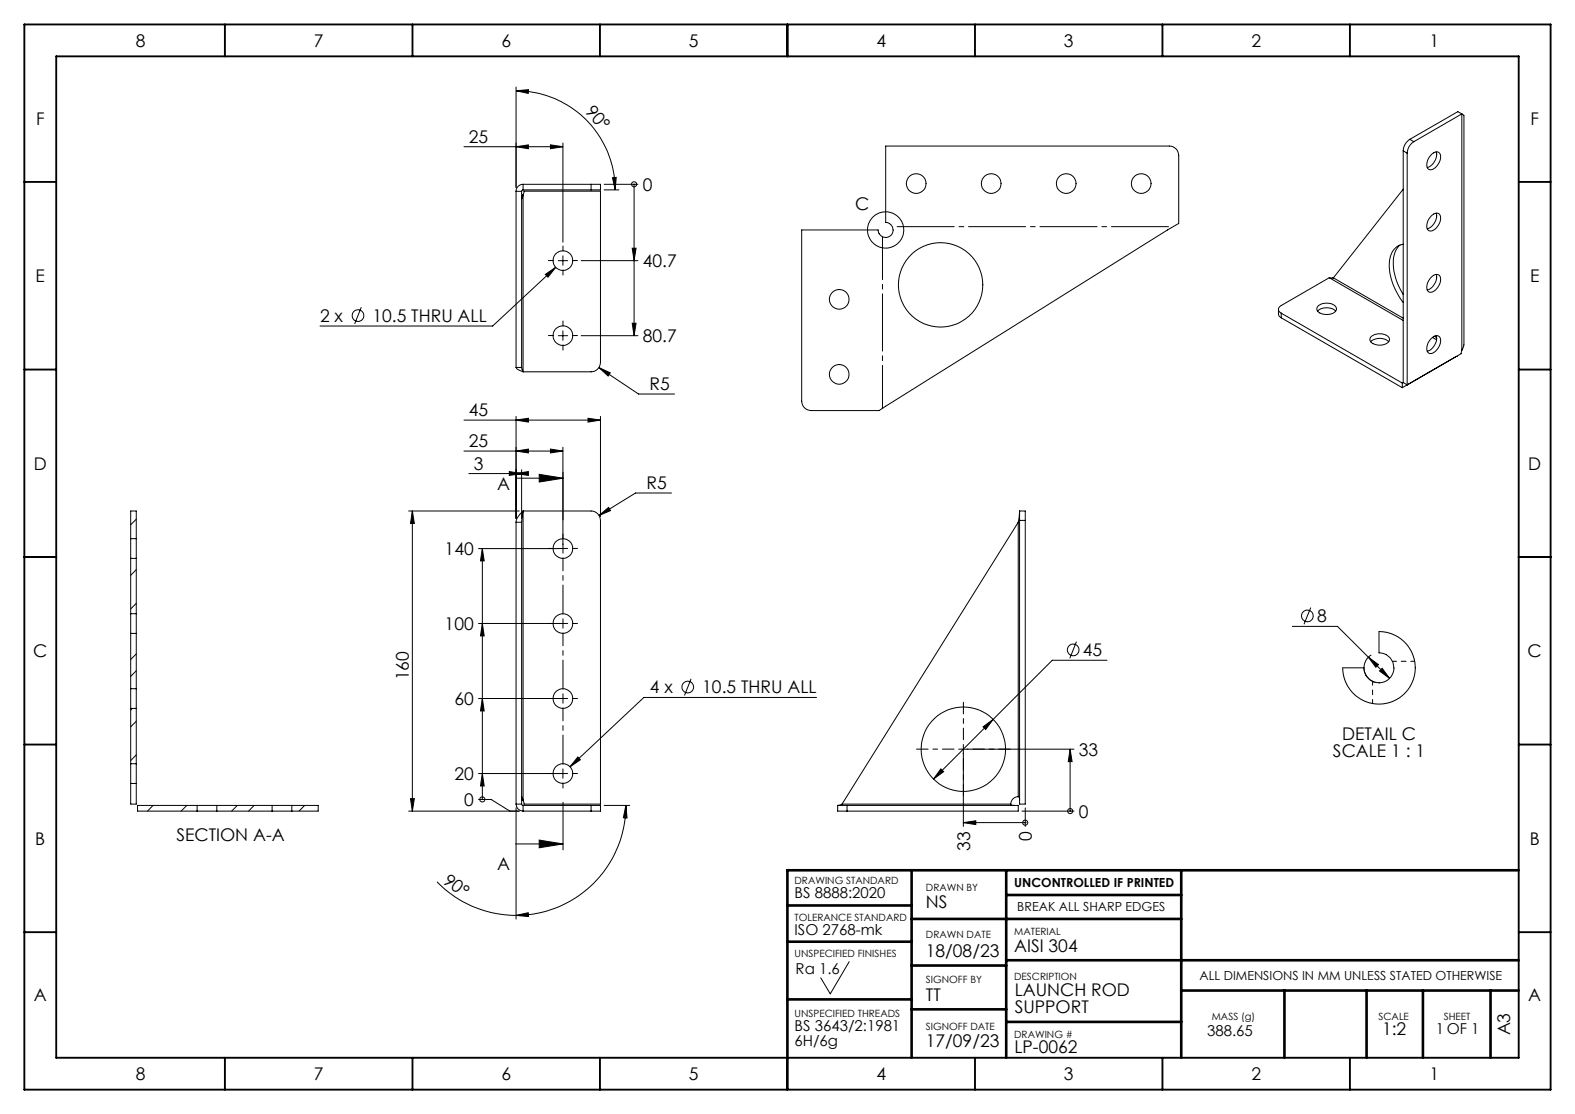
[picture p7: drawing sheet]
<svg xmlns="http://www.w3.org/2000/svg" width="594mm" height="420mm" viewBox="0 0 594 420" stroke-linecap="round" stroke-linejoin="round" font-family="sans-serif">
<g fill="none" stroke="#000" stroke-width=".71">
<path d="M9.2 9.2h575.6v401.7h-575.6zM84.8 9.2v12M155.6 9.2v12M226.3 9.2v12M297 9.2v12M367.7 9.2v12M438.4 9.2v12M509.1 9.2v12M21.2 21.2h551.6v377.6h-551.6zM9.2 68.6h12M572.8 68.6h12M9.2 139.3h12"/>
<path d="M572.8 139.3h12M9.2 210h12M572.8 210h12M9.2 280.7h12M572.8 280.7h12M9.2 351.5h12M572.8 351.5h12M84.8 398.8v12.1M155.6 398.8v12.1M226.3 398.8v12.1M297 398.8v12.1M367.7 398.8v12.1"/>
<path d="M438.4 398.8v12.1M509.1 398.8v12.1"/>
</g>
<g fill="none" stroke="#000" stroke-width=".99">
<path d="M343.8 328.1v70.7M379.5 328.1v70.7M379.5 337.5h66M445.5 328.1v70.7M572.8 328.1h-275.8v70.7M297 341.4h46.8M297 355.1h46.8M343.8 346.5h101.7M297 376.8h46.8M343.8 364.1h35.7M379.5 362.1h193.3M445.5 373.5h127.3"/>
<path d="M484.4 373.5v25.3M515.4 373.5v25.3M536.6 373.5v25.3M562.1 373.5v25.3M343.8 380.6h35.7M379.5 385.3h66"/>
</g>
<g fill="none" stroke="#000" stroke-width=".38">
<path d="M194.6 34.2l4.7-.4-.1 1.4zM194.6 34.2a37.4 37.4 0 0 1 37.4 37.4M194.6 32.8v37.9M175 55.3h37.3M194.6 55.3l4.7-.7v1.5zM207.6 54.6l4.7 .7-4.7 .8zM212.3 53.9v37.4M529.2 56.9l1.5 .9M529.2 56.9v87.3M530.7 57.8v87.3l-1.5-.9M531.7 52.5a5.4 5.4 0 0 0-2.5 4.4M531.7 52.5l1.5 .9"/>
<path d="M533.2 53.4a5.2 5.2 0 0 0-2.5 4.4M539.7 58.4a1.93 1.93 0 0 1 1.8-1.1 1.93 1.93 0 0 1 1.8 1.3 5 5 0 0 1-4.1 5.4 2.59 2.59 0 0 1-.7-3.8zM541.6 57.3a5.2 5.2 0 0 1-3.4 5.9M551.3 43l.8 .6M551.3 43l-18.1 10.4M551.3 43v89.1M551.3 43l-1.5-.9-18.1 10.4M552.1 43.6v86.5M194.6 72.1v66.4M194.6 72.1h2.1M196.7 72.1v66.4M197.3 69.5a2.63 2.63 0 0 0-2.7 2.6"/>
<path d="M197.3 71.6l-.6 .5M197.3 73.5l-.5 1.4M197.3 73.5l.3-1.4h28.9v64.6a3.6 3.6 0 0 1-3.6 3.5h-25.6M197.3 69.5v2.1M197.3 73.5v66.7M197.3 69.5h25.6M197.3 71.6h25.6M197.3 73.5l-.6 .4M222.9 69.5h3.6v2.1h-3.6M222.9 69.5v2.1M227.9 69.5h12.7M227.9 71.6h5.5"/>
<path d="M231 67l1.4-.1-.4 4.7zM239.1 69.5h.1M239.1 69.5v57.1M529.2 71.3l-26.3 33.5M210.5 98.3h3.6M212.3 96.5v3.5M219.2 98.3h21.4M238.4 93.6h1.5l-.8 4.7zM302.4 86.7h28.8a2.83 2.83 0 0 0 2.8 2.8 2.83 2.83 0 0 0 2.9-2.8 2.83 2.83 0 0 0-2.9-2.8v-28.8h107a3.6 3.6 0 0 1 3.5 3.5v25.7l-113 70.5h-25.6a3.6 3.6 0 0 1-3.5-3.5zM528 92.4a10.2 10.2 0 0 0-2.3 9.7l1.1 4 2.4 5M529.2 92.1a6.6 6.6 0 0 0-5.2 7 23.5 23.5 0 0 0 5.2 14.9M539.7 81.5a1.93 1.93 0 0 1 1.8-1.1 1.93 1.93 0 0 1 1.8 1.3 5 5 0 0 1-4.1 5.4 2.59 2.59 0 0 1-.7-3.8z"/>
<path d="M541.6 80.4a5.2 5.2 0 0 1-3.4 5.9M136.3 115.8l-2.5 6.3M205.7 103.5l3.9-2.7-2.9 3.7zM209.6 100.8l-23.8 22.1h-65.1M482.2 116.6v2.2l1 1M483.2 118.1l45.7 26.3M483.2 119.8l45.7 26.4M483.2 118.1v1.7M496.9 117.3a5.2 5.2 0 0 1 6.8 0M497.2 115.2a4.9 4.9 0 0 1 6.8 .8 2.49 2.49 0 0 1-2.9 2.5 3.7 3.7 0 0 1-4.5-2.1zM501.3 104.7l-18.1 10.5a1.52 1.52 0 0 0-1 1.4 1.52 1.52 0 0 0 1 1.5M501.3 104.7l1.6 .1"/>
<path d="M501.3 104.7l27.9 16.1M502.9 104.8l26.3 15.2M502.9 104.7l-.4 .1M539.7 104.6a1.93 1.93 0 0 1 1.8-1.1 1.93 1.93 0 0 1 1.8 1.3 5 5 0 0 1-4.1 5.4 2.59 2.59 0 0 1-.7-3.8zM541.6 103.5a5.2 5.2 0 0 1-3.4 5.9M194.6 138.5a3.6 3.6 0 0 0 2.7 1.7M194.6 138.5h2.1M196.7 138.5l.6 1.7M210.5 126.6h3.6M212.3 124.8v3.5M219.2 126.6h21.4M225.9 138.6l4.3 2-.8 1.2z"/>
<path d="M225.9 138.6l14.9 10h13.6M238.4 121.9h1.5l-.8 4.7zM516.9 128.9a5.1 5.1 0 0 1 6.8 0M517.2 126.8a4.9 4.9 0 0 1 6.8 .8 2.55 2.55 0 0 1-2.9 2.5 4.3 4.3 0 0 1-4.4-1.7v-.8zM539.7 127.7a1.93 1.93 0 0 1 1.8-1.1 1.93 1.93 0 0 1 1.8 1.3 5 5 0 0 1-4.1 5.4 2.59 2.59 0 0 1-.7-3.8zM540.2 127.2l1.6 .9M540.9 126.8l.9 .5M541.6 126.6a5.2 5.2 0 0 1-3.4 5.9M549.2 134.4h.1M551.3 132.1l-.2 1.3-22.2 12.8M552.1 130.1l-.8 2M175 158.4h51.5"/>
<path d="M194.6 158.4l4.7-.7v1.5zM194.6 157v38.5M221.8 157.7l4.7 .7-4.7 .8zM226.5 157v37.8M528.9 144.4v1.8M529.2 144.2l-.3 .2M175 170.1h37.3M176.8 178.6h19.9M192.1 177.8l4.6 .8-4.6 .7zM194.6 178.6l4.7-.8v1.5zM194.6 170.1l4.7-.8v1.5zM196.7 177.1v18.4"/>
<path d="M203.4 178.9l8.9 1.4-8.9 1.5zM207.6 169.3l4.7 .8-4.7 .7zM212.3 168.6v36.8M51.4 195.8l-2.1 2.1M154.1 192.7h41.7M155.5 192.7v113.1M155.5 192.7l.8 4.7h-1.5zM194.4 180.3h17.9M194.6 196.9h2.1M194.6 196.9v106.3M196.7 196.9v106.3M197.3 192.7l-2.2 2.6-.5 1.6"/>
<path d="M197.3 192.7l-.6 4.2M197.3 192.7h25.6a3.6 3.6 0 0 1 3.6 3.5v107h-28.9l-.3-1.4M197.3 192.7v109.1M225.9 194.4l3.6-3.1 .8 1.2zM253.3 185.9h-13.6l-13.8 8.5M384 196.9v103.5M384 196.9l-66.4 106.3M384.5 192.7h2.2v3.5M384.5 192.7v3.5M384.5 192.7l-.5 4.2M384.5 196.2v107h2.2v-107M384.5 196.2h2.2"/>
<path d="M49.3 203.1v7.4M49.3 203.1v-10.4h2.1v10.4M49.3 210.5v20.9M49.3 203.1h2.1M49.3 210.5h2.1M51.4 203.1v7.4M51.4 210.5v20.9M51.4 214.8l-2.1 2.1M180.5 206.9h30.4M181.9 206.9v94.5M181.9 206.9l.7 4.6h-1.4zM49.3 231.4v7.4"/>
<path d="M49.3 238.8v20.9M49.3 231.4h2.1M49.3 238.8h2.1M51.4 231.4v7.4M51.4 238.8v20.9M51.4 227.5l-2.1 2.1M180.5 235.1h30.4M181.9 235.1l.7 4.7h-1.4zM487.4 236.2h17l19.7 19.6M494.3 229.1l-2.5 6.3M49.3 259.7v7.4M49.3 259.7h2.1"/>
<path d="M51.4 259.7v7.4M51.4 246.6l-2.1 2.1M51.4 252.9l-2.1 2.1M260.6 255.9l-2.5 6.3M406 241.9l-2.5 6.3M417.5 249h-20.7l-22.3 22.3M506.4 251.8h8v.4a5.6 5.6 0 0 0 5.9 5.2 5.6 5.6 0 0 0 5.4-5.7 5.6 5.6 0 0 0-5.6-5.5v-8.1l1.2 .1 3.9 .9 3.3 1.9 2.5 2.5 2 3.8 .6 2.4 .2 2.8-.4 2.6-.9 2.4-1.4 2.5-1.7 1.9-2 1.5-1.8 .9-3.1 1-3.3 .2-3.1-.6-2.9-1.2-2.5-1.9-2.5-3.2-1.3-3.2zM516.1 247.8l3.8 2.8-1 1zM517.2 247a5.6 5.6 0 0 0-2.7 5.7 5.6 5.6 0 0 0 4.2 4.6M520.3 253l1-1 2.8 3.8zM49.3 267.1v20.9M49.3 267.1h2.1"/>
<path d="M49.9 267.1l-.6 .6M51.4 267.1v20.9M51.4 272l-2.1 2.1M180.5 263.4h30.4M181.9 263.4l.7 4.7h-1.4zM307.9 263h-65.1l-27.8 26.1M370.8 274.1l3.7-2.8-2.7 3.8zM374.5 271.3l-22.5 22.5M49.3 288v7.4M49.3 295.4v7.8h2.1v-7.8M49.3 288h2.1M49.3 295.4h2.1"/>
<path d="M51.4 288v7.4M51.4 284.6l-2.1 2.2M181.9 291.7l.7 4.7h-1.4zM212.3 289.9v3.6M214.1 291.7h-33.6M217.9 285.4l1 1.1-3.9 2.6zM354.8 289.9l1.1 1.1-3.9 2.8zM361.6 282.5h43.4M363.3 280.7v30.9M403.6 282.5v23.3M403.6 282.5l.7 4.7h-1.4zM57.7 303.7l-2.1 2.1"/>
<path d="M70.4 303.7l-2.1 2.1M74.3 303.7h7.5M74.3 305.8h7.5M74.3 303.7h-22.4v2.1h22.4M74.3 303.7v2.1M81.8 305.8h20.8M81.8 303.7h20.8M81.8 303.7v2.1M89.5 303.7l-2.1 2.1M95.8 303.7l-2.1 2.1M102.6 303.7h7.5M102.6 305.8h7.5"/>
<path d="M102.6 303.7v2.1M110.1 303.7h9.9v2.1h-9.9M110.1 303.7v2.1M114.9 303.7l-2.1 2.1M154.1 305.8h41.7M154.8 301.1h1.5l-.8 4.7zM180.5 301.4h4.8l7 4.4M181.9 301.4h.1M194.4 318.2h17.9M194.6 303.2a2.64 2.64 0 0 0 2.7 2.6M194.6 303.2h2.1M194.6 304.6v42"/>
<path d="M196.7 303.2l.6 .5M196.7 301.4l.6 .4M196.8 300.4l.5 1.4M197.3 303.7v2.1M197.3 305.8h25.6M197.3 303.7h25.6M203.4 316.8l8.9 1.4-8.9 1.5zM212.3 302.5v18M222.9 303.7h3.6v2.1h-3.6M222.9 303.7v2.1M227.9 303.7h9.6M236 303.7l.5 4.7-1.4-.1z"/>
<path d="M236 303.7a41.4 41.4 0 0 1-41.4 41.5M315.9 303.7v2.1h3.6M315.9 303.7h3.6M317.6 303.2l-1.7 .5M317.6 303.2h63.6M319.5 303.7h64.5v2.1h-64.5M319.5 303.7v2.1M363.3 310.2l4.7-.7v1.4zM363.3 310.2h23.4M381.2 303.2l.2 .3 1.2 .2M384 300.4l.4 .3 .1 1.1M384 300.4a2.81 2.81 0 0 0-2.8 2.8"/>
<path d="M385.4 305.8h19.6M386.7 310.2h.1M386.7 304.6v7M403.6 305.8h.1M164.8 332.5a41.4 41.4 0 0 0 29.8 12.7M194.6 345.2l4.6-1 .1 1.4zM320.3 362.6l-7.2 12.1-3.6-6"/>
<circle cx="239.1" cy="69.5" r=".94"/>
<circle cx="345.5" cy="69.2" r="3.7"/>
<circle cx="373.8" cy="69.2" r="3.7"/>
<circle cx="402.1" cy="69.2" r="3.7"/>
<circle cx="430.4" cy="69.2" r="3.7"/>
<circle cx="212.3" cy="98.3" r="3.7"/>
<circle cx="334" cy="86.7" r="6.8"/>
<circle cx="135" cy="119" r="2.21"/>
<circle cx="316.5" cy="112.9" r="3.7"/>
<circle cx="354.7" cy="107.4" r="15.9"/>
<circle cx="212.3" cy="126.5" r="3.7"/>
<circle cx="316.5" cy="141.2" r="3.7"/>
<circle cx="212.3" cy="206.8" r="3.7"/>
<circle cx="212.3" cy="235.1" r="3.7"/>
<circle cx="493.1" cy="232.2" r="2.2"/>
<circle cx="259.4" cy="259.1" r="2.2"/>
<circle cx="404.7" cy="245.1" r="2.19"/>
<circle cx="212.3" cy="263.4" r="3.7"/>
<circle cx="212.3" cy="291.7" r="3.7"/>
<circle cx="363.3" cy="282.5" r="15.9"/>
<circle cx="181.9" cy="301.4" r=".96"/>
<circle cx="386.7" cy="310.2" r=".96"/>
<circle cx="403.6" cy="305.8" r=".96"/>
</g>
<g fill="none" stroke="#000" stroke-width=".38" stroke-dasharray="21.6 1.8 1.8 1.8">
<path d="M208.8 98.2h-2M212.3 94.7v-1.9M215.9 98.2h1.9M212.3 101.8v1.9M208.8 126.5h-2M212.3 123v-2M212.3 130.1v1.9M215.9 126.5h1.9M208.8 206.8h-2M212.3 206.8v-1.8M212.3 206.8h-1.7M212.3 206.8v1.8"/>
<path d="M212.3 206.8h1.8M212.3 203.3v-2M215.9 206.8h1.9M208.8 235.1h-2M212.3 235.1v-1.8M212.3 235.1h-1.7M212.3 235.1v1.8M212.3 235.1h1.8M215.9 235.1h1.9M208.8 263.4h-2M212.3 263.4v-1.8M212.3 263.4h-1.7"/>
<path d="M212.3 263.4v1.7M212.3 263.4h1.8M215.9 263.4h1.9M208.8 291.7h-2M212.3 295.2v1.9M215.9 291.7h1.9"/>
</g>
<path d="M212.3 231.6v-21.3M212.3 259.8v-21.2M212.3 288.1v-21.2" fill="none" stroke="#000" stroke-width=".38" stroke-dasharray="21.6 1.8 1.8 1.8" stroke-dashoffset="10.6"/>
<path d="M363.3 278.9v-14.1M359.8 282.5h-14.1M363.3 286v14.1M366.9 282.5h14.1" fill="none" stroke="#000" stroke-width=".38" stroke-dasharray="21.6 1.8 1.8 1.8" stroke-dashoffset="17.2"/>
<path d="M517.7 256.9v8.3M533.6 249.3h-8.4" fill="none" stroke="#000" stroke-width=".38" stroke-dasharray="21.6 1.8 1.8 1.8" stroke-dashoffset="20.1"/>
<path d="M332.8 89.2v64.8" fill="none" stroke="#000" stroke-width=".38" stroke-dasharray="21.6 1.8 1.8 1.8" stroke-dashoffset="5.4"/>
<path d="M442.4 85.5h-105.8" fill="none" stroke="#000" stroke-width=".38" stroke-dasharray="21.6 1.8 1.8 1.8" stroke-dashoffset="-1.7"/>
<g fill="#000">
<path d="M403.6 282.5l.7 4.7h-1.4zM363.3 310.2l4.7-.7v1.4z"/>
<path d="M194.6 55.3l4.7-.7v1.5zM207.6 54.6l4.7 .7-4.7 .8z"/>
<path d="M231 67l1.4-.1-.4 4.7zM194.6 34.2l4.7-.4-.1 1.4z"/>
<path d="M238.4 93.6h1.5l-.8 4.7zM238.4 121.9h1.5l-.8 4.7z"/>
<path d="M192.1 177.8l4.6 .8-4.6 .7zM194.6 178.6l4.7-.8v1.5zM207.6 169.3l4.7 .8-4.7 .7zM194.6 170.1l4.7-.8v1.5z"/>
<path d="M155.5 192.7l.8 4.7h-1.5zM154.8 301.1h1.5l-.8 4.7z"/>
<path d="M203.4 178.9l8.9 1.4-8.9 1.5zM203.4 316.8l8.9 1.4-8.9 1.5z"/>
<path d="M225.9 194.4l4.4-1.9-.8-1.2zM217.9 285.4l-2.9 3.7 3.9-2.6zM194.6 158.4l4.7-.7v1.5zM221.8 157.7l4.7 .7-4.7 .8zM225.9 138.6l3.5 3.2 .8-1.2zM205.7 103.5l1 1 2.9-3.7zM354.8 289.9l-2.8 3.9 3.9-2.8zM370.8 274.1l1 1 2.7-3.8zM521.3 252l-1 1 3.8 2.8zM516.1 247.8l2.8 3.8 1-1z"/>
<path d="M181.9 291.7l.7 4.7h-1.4zM181.9 263.4l.7 4.7h-1.4zM181.9 235.1l.7 4.7h-1.4zM181.9 206.9l.7 4.6h-1.4z"/>
<path d="M194.6 345.2l4.6-1 .1 1.4zM236 303.7l.5 4.7-1.4-.1z"/>
</g>
<g font-size="6.6">
<text x="51.2" y="17.6">8</text>
<text x="118.4" y="17.6">7</text>
<text x="189.1" y="17.6">6</text>
<text x="259.8" y="17.6">5</text>
<text x="330.5" y="17.6">4</text>
<text x="401.2" y="17.6">3</text>
<text x="472" y="17.6">2</text>
<text x="539.1" y="17.6">1</text>
<text x="13.6" y="47.3">F</text>
<text x="220.4" y="42.2" transform="rotate(49 220.4 42.2)">90°</text>
<text x="577.2" y="47.3">F</text>
<text x="176.8" y="53.9">25</text>
<text x="242.4" y="72">0</text>
<text x="322.6" y="79.2">C</text>
<text x="242.4" y="100.7">40.7</text>
<text x="13.4" y="106.3">E</text>
<text x="577" y="106.3">E</text>
<text x="120.7" y="121.4">2 x</text>
<text x="140.5" y="121.4">10.5 THRU ALL</text>
<text x="242.4" y="129">80.7</text>
<text x="244.9" y="147.1">R5</text>
<text x="176.8" y="157">45</text>
<text x="176.8" y="168.6">25</text>
<text x="12.8" y="177">D</text>
<text x="178.7" y="177.1">3</text>
<text x="576.3" y="177">D</text>
<text x="187.5" y="184.9">A</text>
<text x="243.8" y="184.4">R5</text>
<text x="167.7" y="209.3">140</text>
<text x="167.7" y="237.6">100</text>
<text x="496.7" y="234.6">8</text>
<text x="12.5" y="247.7">C</text>
<text x="408.4" y="247.4">45</text>
<text x="576.1" y="247.7">C</text>
<text x="154.1" y="256.5" transform="rotate(-90 154.1 256.5)">160</text>
<text x="245.1" y="261.5">4 x</text>
<text x="264.9" y="261.5">10.5 THRU ALL</text>
<text x="171.4" y="265.9">60</text>
<text x="506.2" y="278.9">DETAIL C</text>
<text x="406.9" y="285">33</text>
<text x="502.7" y="285.3">SCALE 1 : 1</text>
<text x="171.4" y="294.2">20</text>
<text x="175" y="303.9">0</text>
<text x="406.9" y="308.3">0</text>
<text x="66.5" y="317.1">SECTION A-A</text>
<text x="389.2" y="317.1" transform="rotate(-90 389.2 317.1)">0</text>
<text x="13.3" y="318.5">B</text>
<text x="365.8" y="320.7" transform="rotate(-90 365.8 320.7)">33</text>
<text x="576.9" y="318.5">B</text>
<text x="187.5" y="327.9">A</text>
<text x="166.8" y="332.8" transform="rotate(37 166.8 332.8)">90°</text>
<text x="349.2" y="342.4">NS</text>
<text x="382.5" y="359.1">AISI 304</text>
<text x="349.2" y="360.7">18/08/23</text>
<text x="12.8" y="377.5">A</text>
<text x="349.2" y="377.3">TT</text>
<text x="382.7" y="375.7">LAUNCH ROD</text>
<text x="576.4" y="377.5">A</text>
<text x="382.7" y="382.1">SUPPORT</text>
<text x="349.2" y="394.8">17/09/23</text>
<text x="521.2" y="390.2">1:2</text>
<text x="569.5" y="390.4" transform="rotate(-90 569.5 390.4)">A3</text>
<text x="382.6" y="396.9">LP-0062</text>
<text x="51.2" y="407.2">8</text>
<text x="118.4" y="407.2">7</text>
<text x="189.1" y="407.2">6</text>
<text x="259.8" y="407.2">5</text>
<text x="330.5" y="407.2">4</text>
<text x="401.2" y="407.2">3</text>
<text x="472" y="407.2">2</text>
<text x="539.1" y="407.2">1</text>
</g>
<g font-size="5.7">
<text x="299.7" y="338.6">BS 8888:2020</text>
<text x="299.7" y="352.5">ISO 2768-mk</text>
<text x="300.1" y="367.4">Ra 1.6</text>
<text x="299.7" y="388.8">BS 3643/2:1981</text>
<text x="541.5" y="389.9">1 OF 1</text>
<text x="299.7" y="394.4">6H/6g</text>
<text x="455.3" y="390.6">388.65</text>
</g>
<g font-size="4.7">
<text x="382.5" y="334.5">UNCONTROLLED IF PRINTED</text>
<text x="383.7" y="343.6">BREAK ALL SHARP EDGES</text>
<text x="452.4" y="369.5">ALL DIMENSIONS IN MM UNLESS STATED OTHERWISE</text>
</g>
<g font-size="3.8">
<text x="299.7" y="333.4">DRAWING STANDARD</text>
<text x="349.2" y="336">DRAWN BY</text>
<text x="299.7" y="347.2">TOLERANCE STANDARD</text>
<text x="349.2" y="353.9">DRAWN DATE</text>
<text x="382.5" y="352.5">MATERIAL</text>
<text x="299.7" y="360.7">UNSPECIFIED FINISHES</text>
<text x="349.2" y="370.8">SIGNOFF BY</text>
<text x="382.5" y="369.5">DESCRIPTION</text>
<text x="299.7" y="383.5">UNSPECIFIED THREADS</text>
<text x="349.2" y="388.2">SIGNOFF DATE</text>
<text x="457" y="384.6">MASS (g)</text>
<text x="519.9" y="384.6">SCALE</text>
<text x="544.5" y="384.6">SHEET</text>
<text x="382.5" y="391.3">DRAWING #</text>
</g>
</svg>
